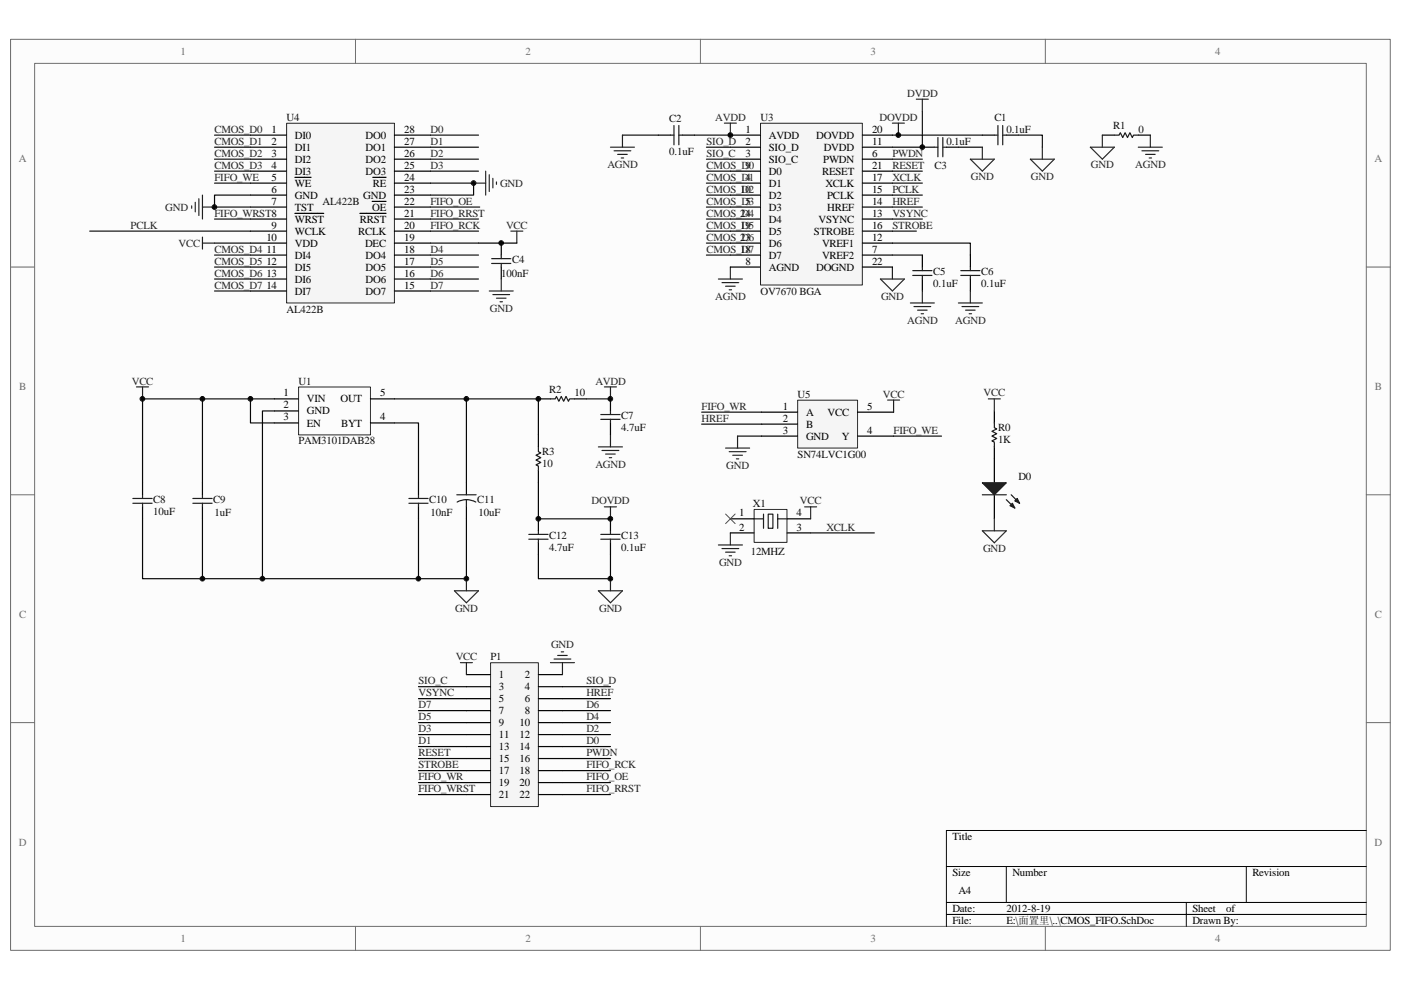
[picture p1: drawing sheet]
<svg xmlns="http://www.w3.org/2000/svg" width="297mm" height="210mm" viewBox="0 0 297 210" stroke-linecap="round" stroke-linejoin="round" font-family="sans-serif">
<path d="M2.3 8.4h292.5v193.2h-292.5z" fill="#fcfcfc"/>
<path d="M2.2 8.3h292.6v193.3h-292.6z" fill="none" stroke="#6e6e6e" stroke-width=".21"/>
<path d="M7.4 13.5h282.3v183h-282.3z" fill="#fcfcfc"/>
<g fill="none" stroke="#6e6e6e" stroke-width=".21">
<path d="M7.3 13.4h282.4v183.1h-282.4zM75.4 8.3v5.1M148.5 8.3v5.1M221.6 8.3v5.1M2.2 56.6h5.1M289.7 56.6h5.1M2.2 104.9h5.1M289.7 104.9h5.1M2.2 153.3h5.1M289.7 153.3h5.1M75.4 196.5v5.1M148.5 196.5v5.1"/>
<path d="M221.6 196.5v5.1"/>
</g>
<path d="M289.7 176.1h-89v20.4M200.7 183.8h89M200.7 191.4h89M200.7 194h89M213.4 183.8v7.6M251.5 191.4v5.1M264.2 183.8v7.6" fill="none" stroke="#000" stroke-width=".21"/>
<path d="M60.8 26.2h22.8v38.1h-22.8z" fill="#f5f5f5"/>
<path d="M60.8 26.1h22.8v38.2h-22.8z" fill="none" stroke="#262626" stroke-width=".21"/>
<g fill="none" stroke="#000" stroke-width=".25">
<path d="M53.1 28.7h7.6M53.1 31.2h7.6M53.1 33.8h7.6M53.1 36.3h7.6M53.1 38.8h7.6M62.5 37.6h3.5M79 37.6h2.8M83.6 28.7h7.7M83.6 31.2h7.7M83.6 33.8h7.7M83.6 36.3h7.7M83.6 38.8h7.7"/>
<path d="M139.6 28.7h2.5M144.7 28.7h2.5M195.6 31.2h2.5M200.7 31.2h2.5M208.3 28.7h2.5M213.4 28.7h2.5M233.7 28.7h2.6M241.3 28.7h2.6M53.1 41.4h7.6M53.1 43.9h7.6M53.1 46.5h7.6M53.1 49h7.6"/>
<path d="M53.1 51.6h7.6M53.1 54.1h7.6M53.1 56.6h7.6M53.1 59.2h7.6M62.5 45.3h6.1M76.3 45.3h5.5M78.9 42.7h2.9M83.6 41.4h7.7M83.6 43.9h7.7M83.6 46.5h7.7M83.6 49h7.7M83.6 51.6h7.7"/>
<path d="M83.6 54.1h7.7M83.6 56.6h7.7M83.6 59.2h7.7M101.4 51.6h8.2M106.3 51.6v2.5M106.3 56.6v2.6M195.6 54.1v2.5M195.6 59.2v2.5M205.7 54.1v2.5M205.7 59.2v2.5M53.1 61.7h7.6M83.6 61.7h7.7"/>
</g>
<g fill="none" stroke="#0e0e0e" stroke-width=".25">
<path d="M45.5 28.7h7.6M45.5 31.2h7.6M45.5 33.8h7.6M45.5 36.3h7.6M45.5 38.8h7.6M91.3 38.8h9.1v2.6h-9.1M91.3 28.7h10.1M91.3 31.2h10.1M91.3 33.8h10.1M91.3 36.3h10.1M132 28.7h7.6M147.2 28.7h7.7"/>
<path d="M149.8 31.2h5.1M149.8 33.8h5.1M149.8 36.3h5.1M149.8 38.8h5.1M189.2 28.7h19.1M189.2 33.8h6.4M189.2 36.3h6.4M189.2 38.8h6.4M195.6 23.6v7.6h-6.4M203.2 31.2h5.1M215.9 28.7h5.1v2.5M19 49h34.1"/>
<path d="M45.5 46.5h7.6M45.5 51.6h7.6M45.5 54.1h7.6M45.5 56.6h7.6M45.5 59.2h7.6M53.1 41.4h-7.6v2.5h7.6M91.3 46.5h10.1M91.3 51.6h10.1M91.3 54.1h10.1M91.3 56.6h10.1M91.3 49h10.1M91.3 59.2h10.1"/>
<path d="M91.3 43.9h10.4M149.8 46.5h5.1M149.8 51.6h5.1M149.8 54.1h5.1M149.8 49h5.1M149.8 43.9h5.1M149.8 41.4h5.1M189.2 51.6h16.5v2.5M189.2 46.5h6.4M189.2 54.1h6.4M189.2 49h5.1M189.2 43.9h6.4"/>
<path d="M189.2 41.4h6.4M45.5 61.7h7.6M91.3 61.7h10.1"/>
</g>
<g fill="none" stroke="#262626" stroke-width=".25">
<path d="M100.4 38.8h2.6M103 36.3v5.1M103.7 37.1v3.5M104.5 37.8v2.1M105.3 38.6v.5M129.4 31.2h5.1M130.2 32h3.5M131 32.7h2M131.7 33.5h.5M132 28.7v2.5M153.6 26.1h2.5M154.9 26.1v2.6"/>
<path d="M189.2 26.1h2.5M190.5 26.1v2.6M194.3 21h2.5M195.6 21v2.6M205.7 33.8h5.1l-2.5 2.5zM208.3 31.2v2.6M218.5 33.8h5l-2.5 2.5zM221 31.2v2.6M231.2 31.2h5.1l-2.6 2.6zM233.7 28.7v2.5M241.3 31.2h5.1M242.1 32h3.6"/>
<path d="M242.9 32.7h2M243.6 33.5h.6M243.9 28.7v2.5M40.6 43.7v.5M41.4 42.9v2M42.2 42.1v3.6M42.9 43.9h2.6M42.9 51.6h2.6M42.9 41.4v5.1M42.9 50.3v2.5M106.3 59.2v2.5M108.3 49h2.5"/>
<path d="M109.6 49v2.6M152.3 59.2h5.1M153.1 59.9h3.5M154.9 56.6v2.6M186.7 59.2h5l-2.5 2.5zM189.2 56.6v2.6M103.7 61.7h5.1M104.5 62.5h3.6M105.3 63.2h2M106 64h.5M153.8 60.7h2.1M154.6 61.5h.5"/>
</g>
<g fill="none" stroke="#1c1c1c" stroke-width=".25">
<path d="M142.1 28.7h.8M142.9 26.6v4.1M143.9 26.6v4.1M143.9 28.7h.8M198.1 31.2h.8M198.9 29.2v4.1M199.9 31.2h.8M199.9 29.2v4.1M210.8 28.7h.8M211.6 26.6v4.1M212.6 28.7h.8M212.6 26.6v4.1"/>
<path d="M236.3 28.7h1l.2-.5 .5 1 .5-1 .6 1 .5-1 .5 1 .2-.5h1M104.2 54.9h4.1M104.2 55.9h4.1M106.3 54.1v.8M106.3 55.9v.7M193.5 57.4h4.1M193.5 58.4h4.1M195.6 56.6v.8M195.6 58.4v.8M203.7 58.4h4.1M203.7 57.4h4.1M205.7 56.6v.8"/>
<path d="M205.7 58.4v.8"/>
</g>
<path d="M161.3 26.2h21.5v34.3h-21.5z" fill="#f5f5f5"/>
<path d="M161.2 26.1h21.6v34.4h-21.6z" fill="none" stroke="#262626" stroke-width=".21"/>
<g fill="none" stroke="#000" stroke-width=".25">
<path d="M154.9 28.7h6.3M154.9 31.2h6.3M154.9 33.8h6.3M154.9 36.3h6.3M154.9 38.8h6.3M182.8 28.7h6.4M182.8 31.2h6.4M182.8 33.8h6.4M182.8 36.3h6.4M182.8 38.8h6.4M154.9 41.4h6.3M154.9 43.9h6.3"/>
<path d="M154.9 46.5h6.3M154.9 49h6.3M154.9 51.6h6.3M154.9 54.1h6.3M154.9 56.6h6.3M182.8 41.4h6.4M182.8 43.9h6.4M182.8 46.5h6.4M182.8 49h6.4M182.8 51.6h6.4M182.8 54.1h6.4M182.8 56.6h6.4"/>
</g>
<g fill="none" stroke="#262626" stroke-width=".25">
<path d="M193 64.3h5.1M193.8 65h3.5M194.5 65.8h2.1M195.3 66.5h.5M195.6 61.7v2.6M203.2 64.3h5.1M204 65h3.5M204.7 65.8h2.1M205.5 66.5h.5M205.7 61.7v2.6M152.3 115.6h5.1M153.1 116.4h3.5"/>
<path d="M153.8 117.1h2.1M154.6 117.9h.5M154.9 113v2.6"/>
</g>
<path d="M159.9 108.1h7v6.9h-7z" fill="#fcfcfc"/>
<path d="M159.9 108.1h7v6.9h-7z" fill="none" stroke="#262626" stroke-width=".21"/>
<path d="M154.9 110h5M154.9 113h5M166.9 110h5M166.9 113h5" fill="none" stroke="#000" stroke-width=".25"/>
<path d="M159.9 110h2M161.9 109.1v3M162.9 109.1h1v3h-1zM164.9 109.1v3M164.9 110h2" fill="none" stroke="#1c1c1c" stroke-width=".25"/>
<path d="M153.8 109l2.1 2.1M155.9 109l-2.1 2.1" fill="none" stroke="#4c4c4c" stroke-width=".21"/>
<path d="M153.8 95h5.1M154.6 95.8h3.6M155.4 96.6h2M156.1 97.3h.5M156.4 92.5v2.5M188.2 84.9h2.5M189.5 84.9v2.5M170.6 107.5h2.5M171.9 107.5v2.5" fill="none" stroke="#262626" stroke-width=".25"/>
<path d="M148.8 90h12.7M148.8 87.4h12.7M156.4 92.5h5.1M189.5 92.5h10.1M171.9 113h13.5" fill="none" stroke="#0e0e0e" stroke-width=".25"/>
<path d="M169.1 84.9h12.7v10.1h-12.7z" fill="#f5f5f5"/>
<path d="M169.1 84.9h12.7v10.1h-12.7z" fill="none" stroke="#262626" stroke-width=".21"/>
<path d="M161.5 87.4h7.6M161.5 90h7.6M161.5 92.5h7.6M181.8 87.4h7.7M181.8 92.5h7.7M42.9 102.4v2.5M42.9 107.5v2.5" fill="none" stroke="#000" stroke-width=".25"/>
<path d="M40.9 105.7h4.1M40.9 106.7h4.1M42.9 104.9v.8M42.9 106.7v.8" fill="none" stroke="#1c1c1c" stroke-width=".25"/>
<path d="M63.3 82.1h15.2v10.1h-15.2z" fill="#fcfcfc"/>
<path d="M63.3 82.1h15.2v10.1h-15.2z" fill="none" stroke="#262626" stroke-width=".21"/>
<g fill="none" stroke="#000" stroke-width=".25">
<path d="M58.2 84.6h5.1M58.2 87.2h5.1M58.2 89.7h5.1M78.5 84.6h5.1M78.5 89.7h5.1M114.1 92.2v2.6M114.1 99.9v2.5M114.1 84.6h2.6M121.8 84.6h2.5M129.4 84.6v2.6M129.4 89.7v2.5M30.2 102.4v2.5"/>
<path d="M30.2 107.5v2.5M88.7 102.4v2.5M88.7 107.5v2.5M98.9 102.4v2.5M98.9 107.5v2.5M114.1 110v2.6M114.1 115.1v2.6M129.4 110v2.6M129.4 115.1v2.6"/>
</g>
<g fill="none" stroke="#0e0e0e" stroke-width=".25">
<path d="M42.9 84.6h-12.7v17.8M53.1 84.6v5.1h5.1M58.2 84.6h-15.3v17.8M58.2 87.2h-2.6v35.5h-25.4v-12.7M83.6 89.7h5.1v12.7M83.6 84.6h15.3v17.8M98.9 84.6h15.2v7.6M124.3 84.6h5.1M42.9 110v12.7M88.7 110v12.7h-33.1M98.9 110v12.7h-10.2M114.1 102.4v7.6h15.3"/>
<path d="M114.1 117.7v5h15.3v-5"/>
</g>
<g fill="none" stroke="#1c1c1c" stroke-width=".25">
<path d="M114.1 94.8v1l.6 .3-1.1 .5 1.1 .5-1.1 .5 1.1 .5-1.1 .5 .5 .2v1.1M116.7 84.6h1l.3-.5 .5 1 .5-1 .5 1 .5-1 .5 1 .3-.5h1M127.4 87.9h4.1M127.4 88.9h4.1M129.4 87.2v.7M129.4 88.9v.8M28.2 105.7h4.1M28.2 106.7h4.1M30.2 104.9v.8M30.2 106.7v.8M86.7 106.7h4.1M86.7 105.7h4.1"/>
<path d="M88.7 104.9v.8M88.7 106.7v.8M96.9 104.9h4M96.9 106.5l.8-.3 1.2-.2 1.2 .2 .8 .3M98.9 106v1.5M112.1 113.3h4.1M112.1 114.4h4.1M114.1 112.6v.7M114.1 114.4v.7M127.4 113.3h4.1M127.4 114.4h4.1M129.4 112.6v.7"/>
<path d="M129.4 114.4v.7"/>
</g>
<g fill="none" stroke="#262626" stroke-width=".25">
<path d="M126.9 94.8h5.1M127.6 95.5h3.6M128.1 82.1h2.6M128.4 96.3h2M129.2 97.1h.5M129.4 82.1v2.5M129.4 92.2v2.6M128.1 107.5h2.6M129.4 107.5v2.5M96.3 125.3h5.1l-2.5 2.5zM98.9 122.7v2.6M126.9 125.3h5.1l-2.6 2.5z"/>
<path d="M129.4 122.7v2.6"/>
</g>
<path d="M104 140.6h10.1v30.5h-10.1z" fill="#f5f5f5"/>
<path d="M104 140.6h10.1v30.5h-10.1z" fill="none" stroke="#262626" stroke-width=".21"/>
<g fill="none" stroke="#000" stroke-width=".25">
<path d="M210.8 87.2v2.5M210.8 94.8v7.6M210.8 104.9v5.1M88.7 145.6h15.3M88.7 148.2h15.3M88.7 155.8h15.3M88.7 158.3h15.3M88.7 150.7h15.3M88.7 153.3h15.3M98.9 143.1h5.1M114.1 143.1h5.1M114.1 145.6h15.3"/>
<path d="M114.1 148.2h15.3M114.1 150.7h15.3M114.1 153.3h15.3M114.1 155.8h15.3M114.1 158.3h15.3M88.7 166h15.3M88.7 168.5h15.3M88.7 160.9h15.3M88.7 163.4h15.3M114.1 160.9h15.3M114.1 163.4h15.3M114.1 166h15.3"/>
<path d="M114.1 168.5h15.3"/>
</g>
<g fill="none" stroke="#262626" stroke-width=".25">
<path d="M28.9 82.1h2.6M30.2 82.1v2.5M209.5 84.6h2.6M210.8 84.6v2.6M208.3 112.6h5.1l-2.6 2.5zM210.8 110v2.6M117.5 139.8h3.5M118.2 139h2.1M119 138.3h.5M97.6 140.5h2.6M98.9 140.5v2.6M116.7 140.5h5.1"/>
<path d="M119.2 140.5v2.6"/>
</g>
<path d="M210.8 89.7v1l.5 .3-1 .5 1 .5-1 .5 1 .5-1 .5 .5 .3v1M208.3 104.9h5.1M213.4 106l1.8 1.8M214.4 104.9l1.8 1.8" fill="none" stroke="#1c1c1c" stroke-width=".25"/>
<g fill="#1c1c1c" stroke="#1c1c1c" stroke-width=".25">
<path d="M208.3 102.4h5.1l-2.6 2.5z"/>
<path d="M214.6 106.7l.6 1.1-1.1-.5z"/>
<path d="M215.2 106.2l.5-.5 .5 1z"/>
</g>
<g fill="#0e0e0e" stroke="#0e0e0e" stroke-width=".21">
<circle cx="30.2" cy="84.6" r=".49"/>
<circle cx="42.9" cy="122.7" r=".49"/>
<circle cx="42.9" cy="84.6" r=".49"/>
<circle cx="45.5" cy="43.9" r=".49"/>
<circle cx="53.1" cy="84.6" r=".49"/>
<circle cx="55.6" cy="122.7" r=".49"/>
<circle cx="88.7" cy="122.7" r=".49"/>
<circle cx="98.9" cy="122.7" r=".49"/>
<circle cx="98.9" cy="84.6" r=".49"/>
<circle cx="100.4" cy="38.8" r=".49"/>
<circle cx="106.3" cy="51.5" r=".5"/>
<circle cx="114.1" cy="110" r=".49"/>
<circle cx="114.1" cy="84.6" r=".49"/>
<circle cx="129.4" cy="122.7" r=".49"/>
<circle cx="129.4" cy="110" r=".49"/>
<circle cx="129.4" cy="84.6" r=".49"/>
<circle cx="154.8" cy="28.7" r=".49"/>
<circle cx="190.5" cy="28.7" r=".5"/>
<circle cx="195.6" cy="31.2" r=".49"/>
</g>
<g font-size="2.3" fill="#706f64">
<text x="38.3" y="11.6">1</text>
<text x="111.4" y="11.6">2</text>
<text x="184.5" y="11.6">3</text>
<text x="257.7" y="11.6">4</text>
<text x="4" y="34.5">A</text>
<text x="291.4" y="34.5">A</text>
<text x="4" y="82.8">B</text>
<text x="291.5" y="82.8">B</text>
<text x="4" y="131.1">C</text>
<text x="291.5" y="131.1">C</text>
<text x="4" y="179.4">D</text>
<text x="291.4" y="179.4">D</text>
<text x="38.3" y="199.8">1</text>
<text x="111.4" y="199.8">2</text>
<text x="184.5" y="199.8">3</text>
<text x="257.7" y="199.8">4</text>
</g>
<g font-size="2.3" fill="#262626">
<text x="192.4" y="20.5">DVDD</text>
<text x="45.5" y="28.2">CMOS_D0</text>
<text x="91.3" y="28.2">D0</text>
<text x="151.7" y="25.6">AVDD</text>
<text x="186.5" y="25.6">DOVDD</text>
<text x="45.5" y="30.7">CMOS_D1</text>
<text x="45.5" y="33.3">CMOS_D2</text>
<text x="45.5" y="35.8">CMOS_D3</text>
<text x="91.3" y="30.7">D1</text>
<text x="91.3" y="33.3">D2</text>
<text x="91.3" y="35.8">D3</text>
<text x="128.8" y="35.7">AGND</text>
<text x="149.8" y="35.8">CMOS_D0</text>
<text x="149.8" y="30.7">SIO_D</text>
<text x="149.8" y="33.3">SIO_C</text>
<text x="189.2" y="33.3">PWDN</text>
<text x="189.2" y="35.8">RESET</text>
<text x="231.3" y="35.7">GND</text>
<text x="240.7" y="35.7">AGND</text>
<text x="45.5" y="38.3">FIFO_WE</text>
<text x="106" y="39.6">GND</text>
<text x="149.8" y="38.3">CMOS_D1</text>
<text x="149.8" y="40.9">CMOS_D2</text>
<text x="189.2" y="38.3">XCLK</text>
<text x="189.2" y="40.9">PCLK</text>
<text x="205.9" y="38.3">GND</text>
<text x="218.6" y="38.3">GND</text>
<text x="35" y="44.7">GND</text>
<text x="45.5" y="46">FIFO_WRST8</text>
<text x="91.3" y="43.4">FIFO_OE</text>
<text x="91.3" y="46">FIFO_RRST</text>
<text x="149.8" y="43.4">CMOS_D3</text>
<text x="149.8" y="45.9">CMOS_D4</text>
<text x="189.2" y="43.4">HREF</text>
<text x="189.2" y="45.9">VSYNC</text>
<text x="27.7" y="48.5">PCLK</text>
<text x="37.9" y="52.3">VCC</text>
<text x="45.5" y="53.6">CMOS_D4</text>
<text x="91.3" y="53.6">D4</text>
<text x="91.3" y="48.5">FIFO_RCK</text>
<text x="107.3" y="48.5">VCC</text>
<text x="149.8" y="48.5">CMOS_D5</text>
<text x="149.8" y="51">CMOS_D6</text>
<text x="149.8" y="53.6">CMOS_D7</text>
<text x="189.2" y="48.5">STROBE</text>
<text x="45.5" y="56.1">CMOS_D5</text>
<text x="45.5" y="58.7">CMOS_D6</text>
<text x="91.3" y="56.1">D5</text>
<text x="91.3" y="58.7">D6</text>
<text x="45.5" y="61.2">CMOS_D7</text>
<text x="91.3" y="61.2">D7</text>
<text x="151.7" y="63.7">AGND</text>
<text x="186.8" y="63.7">GND</text>
<text x="103.9" y="66.3">GND</text>
<text x="192.4" y="68.8">AGND</text>
<text x="202.5" y="68.8">AGND</text>
<text x="27.9" y="81.6">VCC</text>
<text x="126.2" y="81.6">AVDD</text>
<text x="148.8" y="86.9">FIFO_WR</text>
<text x="148.8" y="89.4">HREF</text>
<text x="187.2" y="84.3">VCC</text>
<text x="208.6" y="84.1">VCC</text>
<text x="189.5" y="92">FIFO_WE</text>
<text x="126.2" y="99.3">AGND</text>
<text x="154" y="99.6">GND</text>
<text x="125.4" y="107">DOVDD</text>
<text x="169.6" y="107">VCC</text>
<text x="175.2" y="112.5">XCLK</text>
<text x="208.4" y="117.1">GND</text>
<text x="152.5" y="120.1">GND</text>
<text x="96.5" y="129.8">GND</text>
<text x="127" y="129.8">GND</text>
<text x="116.8" y="137.5">GND</text>
<text x="96.6" y="140">VCC</text>
<text x="88.7" y="145.1">SIO_C</text>
<text x="88.7" y="147.7">VSYNC</text>
<text x="124.3" y="145.1">SIO_D</text>
<text x="124.3" y="147.7">HREF</text>
<text x="88.7" y="152.8">D5</text>
<text x="88.7" y="155.3">D3</text>
<text x="88.7" y="150.2">D7</text>
<text x="124.3" y="152.8">D4</text>
<text x="124.3" y="155.3">D2</text>
<text x="124.3" y="150.2">D6</text>
<text x="88.7" y="157.8">D1</text>
<text x="88.7" y="160.4">RESET</text>
<text x="124.3" y="157.8">D0</text>
<text x="124.3" y="160.4">PWDN</text>
<text x="88.7" y="165.5">FIFO_WR</text>
<text x="88.7" y="162.9">STROBE</text>
<text x="124.3" y="165.5">FIFO_OE</text>
<text x="124.3" y="162.9">FIFO_RCK</text>
<text x="88.7" y="168">FIFO_WRST</text>
<text x="124.3" y="168">FIFO_RRST</text>
</g>
<g font-size="2.3">
<text x="57.6" y="28.2">1</text>
<text x="62.5" y="29.4">DI0</text>
<text x="77.5" y="29.4">DO0</text>
<text x="85.7" y="28.2">28</text>
<text x="158.1" y="28.2">1</text>
<text x="163" y="29.4">AVDD</text>
<text x="173" y="29.4">DOVDD</text>
<text x="184.9" y="28.2">20</text>
<text x="57.6" y="30.7">2</text>
<text x="57.6" y="33.3">3</text>
<text x="57.6" y="35.8">4</text>
<text x="62.5" y="32">DI1</text>
<text x="62.5" y="34.5">DI2</text>
<text x="77.5" y="34.5">DO2</text>
<text x="77.5" y="32">DO1</text>
<text x="85.7" y="35.8">25</text>
<text x="85.7" y="33.3">26</text>
<text x="85.7" y="30.7">27</text>
<text x="158.1" y="30.7">2</text>
<text x="158.1" y="33.3">3</text>
<text x="158.1" y="35.8">9</text>
<text x="163" y="32">SIO_D</text>
<text x="163" y="34.5">SIO_C</text>
<text x="174.6" y="34.5">PWDN</text>
<text x="174.6" y="32">DVDD</text>
<text x="184.9" y="35.8">21</text>
<text x="184.9" y="30.7">11</text>
<text x="184.9" y="33.3">6</text>
<text x="57.6" y="38.3">5</text>
<text x="57.6" y="40.9">6</text>
<text x="62.5" y="37.1">DI3</text>
<text x="62.5" y="39.6">WE</text>
<text x="77.5" y="37.1">DO3</text>
<text x="79" y="39.6">RE</text>
<text x="85.7" y="40.9">23</text>
<text x="85.7" y="38.3">24</text>
<text x="156.9" y="40.9">10</text>
<text x="158.1" y="38.3">4</text>
<text x="163" y="37.1">D0</text>
<text x="163" y="39.6">D1</text>
<text x="174.3" y="37.1">RESET</text>
<text x="175" y="39.6">XCLK</text>
<text x="184.9" y="40.9">15</text>
<text x="184.9" y="38.3">17</text>
<text x="57.6" y="43.4">7</text>
<text x="62.5" y="42.1">GND</text>
<text x="62.5" y="44.7">TST</text>
<text x="62.5" y="47.2">WRST</text>
<text x="76.3" y="47.2">RRST</text>
<text x="77" y="42.1">GND</text>
<text x="78.9" y="44.7">OE</text>
<text x="85.7" y="46">21</text>
<text x="85.7" y="43.4">22</text>
<text x="156.9" y="46">24</text>
<text x="158.1" y="43.4">5</text>
<text x="163" y="42.1">D2</text>
<text x="163" y="44.7">D3</text>
<text x="163" y="47.2">D4</text>
<text x="173.5" y="47.2">VSYNC</text>
<text x="175.4" y="42.1">PCLK</text>
<text x="175.4" y="44.7">HREF</text>
<text x="184.9" y="43.4">14</text>
<text x="184.9" y="46">13</text>
<text x="56.5" y="51">10</text>
<text x="56.5" y="53.6">11</text>
<text x="57.6" y="48.5">9</text>
<text x="62.5" y="49.8">WCLK</text>
<text x="62.5" y="52.3">VDD</text>
<text x="75.9" y="49.8">RCLK</text>
<text x="77.4" y="52.3">DEC</text>
<text x="85.7" y="51">19</text>
<text x="85.7" y="53.6">18</text>
<text x="85.7" y="48.5">20</text>
<text x="156.9" y="48.5">19</text>
<text x="156.9" y="51">23</text>
<text x="156.9" y="53.6">18</text>
<text x="163" y="49.8">D5</text>
<text x="163" y="52.3">D6</text>
<text x="172.6" y="49.8">STROBE</text>
<text x="174.3" y="52.3">VREF1</text>
<text x="184.9" y="48.5">16</text>
<text x="184.9" y="51">12</text>
<text x="184.9" y="53.6">7</text>
<text x="56.5" y="56.1">12</text>
<text x="56.5" y="58.7">13</text>
<text x="62.5" y="54.9">DI4</text>
<text x="62.5" y="57.4">DI5</text>
<text x="62.5" y="59.9">DI6</text>
<text x="77.5" y="59.9">DO6</text>
<text x="77.5" y="57.4">DO5</text>
<text x="77.5" y="54.9">DO4</text>
<text x="85.7" y="58.7">16</text>
<text x="85.7" y="56.1">17</text>
<text x="158.1" y="56.1">8</text>
<text x="163" y="54.9">D7</text>
<text x="163" y="57.4">AGND</text>
<text x="173" y="57.4">DOGND</text>
<text x="174.3" y="54.9">VREF2</text>
<text x="184.9" y="56.1">22</text>
<text x="56.5" y="61.2">14</text>
<text x="62.5" y="62.5">DI7</text>
<text x="77.5" y="62.5">DO7</text>
<text x="85.7" y="61.2">15</text>
<text x="60.1" y="84.1">1</text>
<text x="60.1" y="86.6">2</text>
<text x="60.1" y="89.2">3</text>
<text x="65.1" y="85.4">VIN</text>
<text x="65.1" y="87.9">GND</text>
<text x="72.2" y="85.4">OUT</text>
<text x="80.6" y="84.1">5</text>
<text x="80.6" y="89.2">4</text>
<text x="166" y="86.9">1</text>
<text x="166" y="89.4">2</text>
<text x="170.9" y="88.2">A</text>
<text x="175.5" y="88.2">VCC</text>
<text x="183.9" y="86.9">5</text>
<text x="65.1" y="90.5">EN</text>
<text x="72.3" y="90.5">BYT</text>
<text x="166" y="92">3</text>
<text x="170.9" y="90.7">B</text>
<text x="170.9" y="93.3">GND</text>
<text x="178.5" y="93.3">Y</text>
<text x="183.9" y="92">4</text>
<text x="156.7" y="109.5">1</text>
<text x="156.7" y="112.5">2</text>
<text x="168.9" y="112.5">3</text>
<text x="168.9" y="109.5">4</text>
<text x="105.8" y="143.8">1</text>
<text x="111.3" y="143.8">2</text>
<text x="105.8" y="146.4">3</text>
<text x="105.8" y="148.9">5</text>
<text x="111.3" y="146.4">4</text>
<text x="111.3" y="148.9">6</text>
<text x="105.8" y="151.5">7</text>
<text x="105.8" y="154">9</text>
<text x="110.1" y="154">10</text>
<text x="111.3" y="151.5">8</text>
<text x="105.8" y="156.6">11</text>
<text x="105.8" y="159.1">13</text>
<text x="105.8" y="161.6">15</text>
<text x="110.1" y="156.6">12</text>
<text x="110.1" y="159.1">14</text>
<text x="110.1" y="161.6">16</text>
<text x="105.8" y="164.2">17</text>
<text x="105.8" y="166.8">19</text>
<text x="110.1" y="164.2">18</text>
<text x="110.1" y="166.8">20</text>
<text x="105.8" y="169.3">21</text>
<text x="110.1" y="169.3">22</text>
<text x="201.9" y="178.1">Title</text>
<text x="201.9" y="185.8">Size</text>
<text x="214.6" y="185.8">Number</text>
<text x="265.5" y="185.8">Revision</text>
<text x="203.2" y="189.6">A4</text>
<text x="201.9" y="193.4">Date:</text>
<text x="201.9" y="195.9">File:</text>
<text x="213.4" y="193.4">2012-8-19</text>
<text x="213.4" y="195.9">E:\面置里\..\CMOS_FIFO.SchDoc</text>
<text x="252.8" y="195.9">Drawn By:</text>
<text x="252.8" y="193.4">Sheet</text>
<text x="259.9" y="193.4">of</text>
</g>
<g font-size="2.3" fill="#0e0e0e">
<text x="60.7" y="25.6">U4</text>
<text x="141.9" y="25.9">C2</text>
<text x="161.2" y="25.6">U3</text>
<text x="210.8" y="25.6">C1</text>
<text x="213.4" y="28.2">0.1uF</text>
<text x="236" y="27.4">R1</text>
<text x="241.4" y="28.2">0</text>
<text x="141.9" y="33">0.1uF</text>
<text x="198.1" y="35.8">C3</text>
<text x="200.7" y="30.7">0.1uF</text>
<text x="68.4" y="43.4">AL422B</text>
<text x="106.3" y="58.7">100nF</text>
<text x="108.6" y="55.9">C4</text>
<text x="197.9" y="58.4">C5</text>
<text x="208" y="58.4">C6</text>
<text x="161.2" y="62.5">OV7670 BGA</text>
<text x="197.9" y="61">0.1uF</text>
<text x="208" y="61">0.1uF</text>
<text x="60.7" y="66.3">AL422B</text>
<text x="63.3" y="81.6">U1</text>
<text x="116.5" y="83.3">R2</text>
<text x="121.8" y="84.1">10</text>
<text x="131.7" y="88.9">C7</text>
<text x="169.1" y="84.3">U5</text>
<text x="63.3" y="94.3">PAM3101DAB28</text>
<text x="131.7" y="91.5">4.7uF</text>
<text x="211.6" y="94">1K</text>
<text x="211.6" y="91.5">R0</text>
<text x="114.9" y="99.1">10</text>
<text x="114.9" y="96.6">R3</text>
<text x="169.1" y="97.1">SN74LVC1G00</text>
<text x="215.9" y="101.9">D0</text>
<text x="32.5" y="106.7">C8</text>
<text x="45.2" y="106.7">C9</text>
<text x="91" y="106.7">C10</text>
<text x="101.2" y="106.7">C11</text>
<text x="159.6" y="107.5">X1</text>
<text x="32.5" y="109.3">10uF</text>
<text x="45.5" y="109.5">1uF</text>
<text x="91.3" y="109.5">10nF</text>
<text x="101.4" y="109.5">10uF</text>
<text x="116.5" y="116.9">4.7uF</text>
<text x="116.5" y="114.4">C12</text>
<text x="131.7" y="116.9">0.1uF</text>
<text x="131.7" y="114.4">C13</text>
<text x="159.2" y="117.6">12MHZ</text>
<text x="104" y="140">P1</text>
</g>
</svg>
